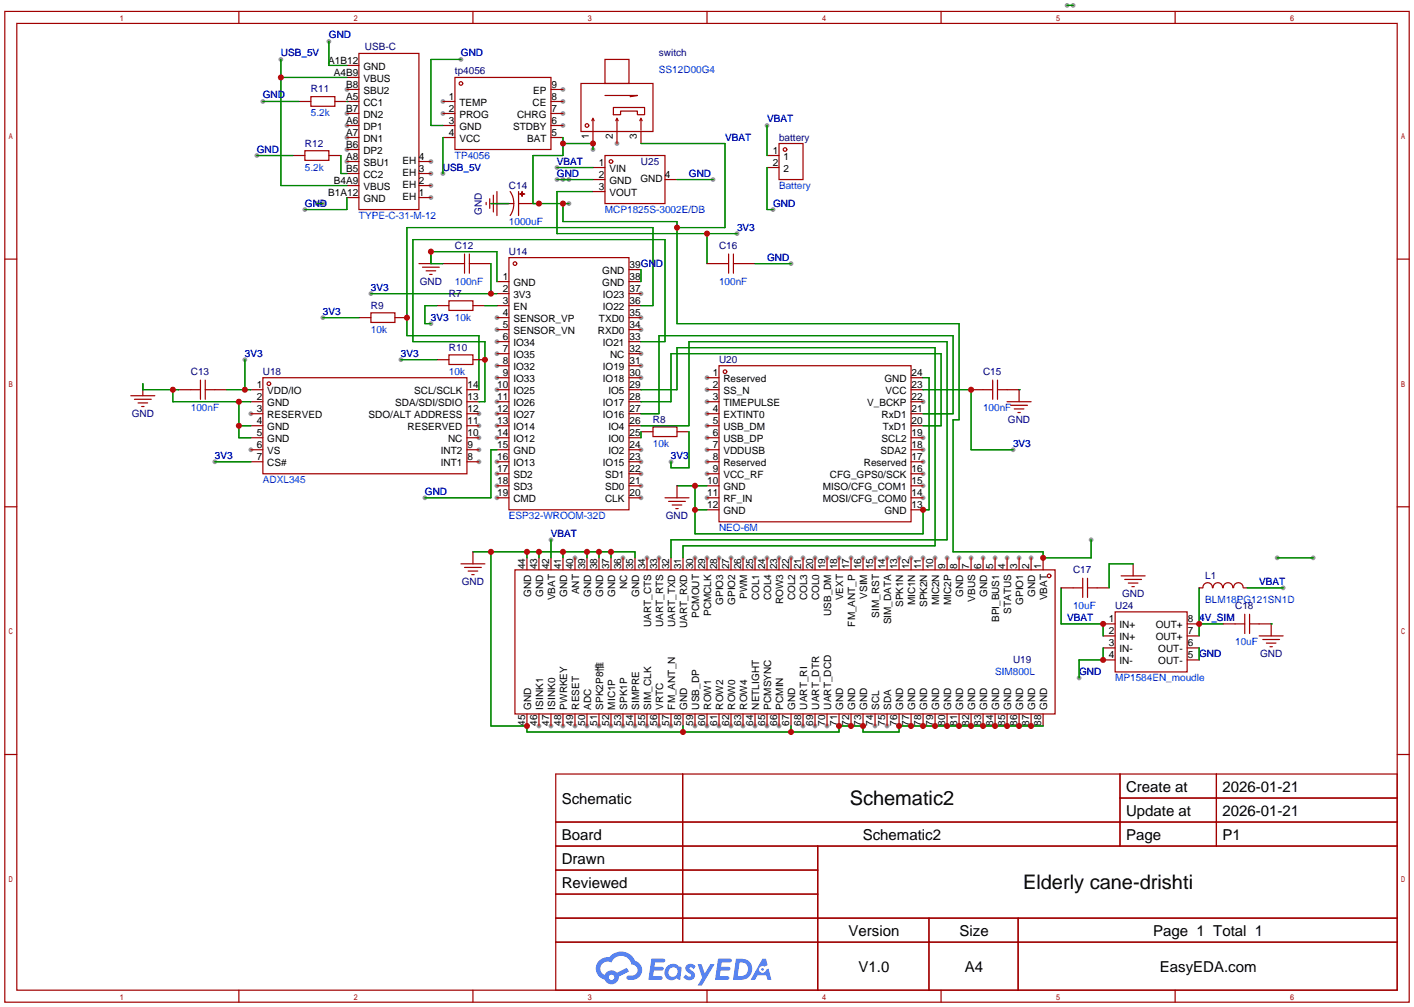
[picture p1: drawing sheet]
<svg xmlns="http://www.w3.org/2000/svg" width="299mm" height="213mm" viewBox="0 0 299 213" stroke-linecap="round" stroke-linejoin="round" font-family="sans-serif">
<g fill="#999">
<circle cx="105.2" cy="67.2" r=".51"/>
<circle cx="105.2" cy="69.7" r=".51"/>
<circle cx="105.2" cy="72.3" r=".51"/>
<circle cx="105.2" cy="74.8" r=".51"/>
<circle cx="105.2" cy="77.3" r=".51"/>
<circle cx="105.2" cy="79.9" r=".51"/>
<circle cx="105.2" cy="82.4" r=".51"/>
<circle cx="105.2" cy="85" r=".51"/>
<circle cx="105.2" cy="87.5" r=".51"/>
<circle cx="105.2" cy="90" r=".51"/>
<circle cx="105.2" cy="92.6" r=".51"/>
<circle cx="105.2" cy="97.7" r=".51"/>
<circle cx="105.2" cy="100.2" r=".51"/>
<circle cx="105.2" cy="102.7" r=".51"/>
<circle cx="105.2" cy="105.3" r=".51"/>
<circle cx="135.6" cy="105.3" r=".51"/>
<circle cx="135.6" cy="102.7" r=".51"/>
<circle cx="135.6" cy="100.2" r=".51"/>
<circle cx="135.6" cy="97.7" r=".51"/>
<circle cx="135.6" cy="95.1" r=".51"/>
<circle cx="135.6" cy="79.9" r=".51"/>
<circle cx="135.6" cy="77.3" r=".51"/>
<circle cx="135.6" cy="74.8" r=".51"/>
<circle cx="135.6" cy="69.7" r=".51"/>
<circle cx="135.6" cy="67.2" r=".51"/>
<circle cx="135.6" cy="62.1" r=".51"/>
<circle cx="130.6" cy="30.4" r=".51"/>
<circle cx="119.1" cy="18.9" r=".51"/>
<circle cx="119.1" cy="21.5" r=".51"/>
<circle cx="119.1" cy="24" r=".51"/>
<circle cx="119.1" cy="26.5" r=".51"/>
<circle cx="93.7" cy="24" r=".51"/>
<circle cx="93.7" cy="21.5" r=".51"/>
<circle cx="73.4" cy="18.9" r=".51"/>
<circle cx="73.4" cy="24" r=".51"/>
<circle cx="73.4" cy="26.5" r=".51"/>
<circle cx="73.4" cy="29.1" r=".51"/>
<circle cx="73.4" cy="31.6" r=".51"/>
<circle cx="73.4" cy="34.2" r=".51"/>
<circle cx="91.2" cy="34.2" r=".51"/>
<circle cx="91.2" cy="36.7" r=".51"/>
<circle cx="91.2" cy="39.2" r=".51"/>
<circle cx="91.2" cy="41.8" r=".51"/>
<circle cx="53.1" cy="87.5" r=".51"/>
<circle cx="53.1" cy="95.1" r=".51"/>
<circle cx="101.3" cy="97.7" r=".51"/>
<circle cx="101.3" cy="95.1" r=".51"/>
<circle cx="101.3" cy="92.6" r=".51"/>
<circle cx="101.3" cy="90" r=".51"/>
<circle cx="101.3" cy="87.5" r=".51"/>
<circle cx="218.2" cy="118" r=".51"/>
<circle cx="215.6" cy="118" r=".51"/>
<circle cx="213.1" cy="118" r=".51"/>
<circle cx="210.6" cy="118" r=".51"/>
<circle cx="208" cy="118" r=".51"/>
<circle cx="205.5" cy="118" r=".51"/>
<circle cx="202.9" cy="118" r=".51"/>
<circle cx="200.4" cy="118" r=".51"/>
<circle cx="197.9" cy="118" r=".51"/>
<circle cx="195.3" cy="118" r=".51"/>
<circle cx="192.8" cy="118" r=".51"/>
<circle cx="190.2" cy="118" r=".51"/>
<circle cx="187.7" cy="118" r=".51"/>
<circle cx="185.2" cy="118" r=".51"/>
<circle cx="182.6" cy="118" r=".51"/>
<circle cx="180.1" cy="118" r=".51"/>
<circle cx="177.5" cy="118" r=".51"/>
<circle cx="175" cy="118" r=".51"/>
<circle cx="172.5" cy="118" r=".51"/>
<circle cx="169.9" cy="118" r=".51"/>
<circle cx="167.4" cy="118" r=".51"/>
<circle cx="164.8" cy="118" r=".51"/>
<circle cx="162.3" cy="118" r=".51"/>
<circle cx="159.8" cy="118" r=".51"/>
<circle cx="157.2" cy="118" r=".51"/>
<circle cx="154.7" cy="118" r=".51"/>
<circle cx="152.1" cy="118" r=".51"/>
<circle cx="149.6" cy="118" r=".51"/>
<circle cx="147.1" cy="118" r=".51"/>
<circle cx="139.4" cy="118" r=".51"/>
<circle cx="136.9" cy="118" r=".51"/>
<circle cx="131.8" cy="118" r=".51"/>
<circle cx="121.7" cy="118" r=".51"/>
<circle cx="114" cy="153.5" r=".51"/>
<circle cx="116.6" cy="153.5" r=".51"/>
<circle cx="119.1" cy="153.5" r=".51"/>
<circle cx="121.7" cy="153.5" r=".51"/>
<circle cx="124.2" cy="153.5" r=".51"/>
<circle cx="126.7" cy="153.5" r=".51"/>
<circle cx="129.3" cy="153.5" r=".51"/>
<circle cx="131.8" cy="153.5" r=".51"/>
<circle cx="134.4" cy="153.5" r=".51"/>
<circle cx="136.9" cy="153.5" r=".51"/>
<circle cx="139.4" cy="153.5" r=".51"/>
<circle cx="142" cy="153.5" r=".51"/>
<circle cx="147.1" cy="153.5" r=".51"/>
<circle cx="149.6" cy="153.5" r=".51"/>
<circle cx="152.1" cy="153.5" r=".51"/>
<circle cx="154.7" cy="153.5" r=".51"/>
<circle cx="157.2" cy="153.5" r=".51"/>
<circle cx="159.8" cy="153.5" r=".51"/>
<circle cx="162.3" cy="153.5" r=".51"/>
<circle cx="164.8" cy="153.5" r=".51"/>
<circle cx="169.9" cy="153.5" r=".51"/>
<circle cx="172.5" cy="153.5" r=".51"/>
<circle cx="175" cy="153.5" r=".51"/>
<circle cx="185.2" cy="153.5" r=".51"/>
<circle cx="187.7" cy="153.5" r=".51"/>
<circle cx="149.6" cy="79.9" r=".51"/>
<circle cx="149.6" cy="82.4" r=".51"/>
<circle cx="149.6" cy="85" r=".51"/>
<circle cx="149.6" cy="87.5" r=".51"/>
<circle cx="149.6" cy="90" r=".51"/>
<circle cx="149.6" cy="92.6" r=".51"/>
<circle cx="149.6" cy="95.1" r=".51"/>
<circle cx="149.6" cy="97.7" r=".51"/>
<circle cx="149.6" cy="100.2" r=".51"/>
<circle cx="149.6" cy="105.3" r=".51"/>
<circle cx="195.3" cy="105.3" r=".51"/>
<circle cx="195.3" cy="102.7" r=".51"/>
<circle cx="195.3" cy="100.2" r=".51"/>
<circle cx="195.3" cy="97.7" r=".51"/>
<circle cx="195.3" cy="95.1" r=".51"/>
<circle cx="195.3" cy="92.6" r=".51"/>
<circle cx="195.3" cy="85" r=".51"/>
<circle cx="78.5" cy="62.1" r=".51"/>
<circle cx="51.8" cy="76.1" r=".51"/>
<circle cx="214.4" cy="95.1" r=".51"/>
<circle cx="119.1" cy="38" r=".51"/>
<circle cx="120.4" cy="38" r=".51"/>
<circle cx="97.5" cy="12.6" r=".51"/>
<circle cx="89.9" cy="105.3" r=".51"/>
<circle cx="45.5" cy="97.7" r=".51"/>
<circle cx="142" cy="97.7" r=".51"/>
<circle cx="91.2" cy="68.5" r=".51"/>
<circle cx="59.4" cy="12.6" r=".51"/>
<circle cx="93.7" cy="36.7" r=".51"/>
<circle cx="116.6" cy="114.2" r=".51"/>
<circle cx="162.3" cy="26.5" r=".51"/>
<circle cx="163.6" cy="44.3" r=".51"/>
<circle cx="64.5" cy="44.3" r=".51"/>
<circle cx="69.6" cy="8.8" r=".51"/>
<circle cx="68.3" cy="43.1" r=".51"/>
<circle cx="67.1" cy="43.1" r=".51"/>
<circle cx="156" cy="49.4" r=".51"/>
<circle cx="120.4" cy="43.1" r=".51"/>
<circle cx="230.9" cy="114.2" r=".51"/>
<circle cx="125.5" cy="31.6" r=".51"/>
<circle cx="225.8" cy="1.1" r=".51"/>
<circle cx="227.1" cy="1.1" r=".51"/>
<circle cx="167.4" cy="55.8" r=".51"/>
<circle cx="68.3" cy="67.2" r=".51"/>
<circle cx="84.8" cy="76.1" r=".51"/>
<circle cx="270.3" cy="118" r=".51"/>
<circle cx="277.9" cy="118" r=".51"/>
<circle cx="228.3" cy="143.4" r=".51"/>
<circle cx="271.5" cy="124.3" r=".51"/>
<circle cx="117.9" cy="38" r=".51"/>
<circle cx="117.9" cy="35.4" r=".51"/>
<circle cx="150.9" cy="38" r=".51"/>
<circle cx="55.6" cy="21.5" r=".51"/>
<circle cx="54.4" cy="32.9" r=".51"/>
</g>
<g fill="none" stroke="#a10000" stroke-width=".25">
<path d="M1 2.4h297.2v209.6h-297.2zM3.6 5h292.1v204.4h-292.1zM50.5 2.4v2.6M100.1 2.4v2.6M149.6 2.4v2.6M199.1 2.4v2.6M248.7 2.4v2.6M1 54.8h2.6M295.7 54.8h2.5M1 107.2h2.6M295.7 107.2h2.5M1 159.6h2.6"/>
<path d="M295.7 159.6h2.5M117.6 163.7h178.1v45.7h-178.1zM117.6 173.9h178.1M117.6 178.9h178.1M144.5 163.7v35.6M173 178.9v30.5M237 163.7v15.2M237 168.8h58.7M257.4 163.7v15.2M117.6 184h55.4M117.6 194.2h178.1M117.6 189.1h55.4"/>
<path d="M117.6 199.3h178.1M196.6 194.2v15.2M215.4 194.2v15.2M50.5 209.4v2.6M100.1 209.4v2.6M149.6 209.4v2.6M199.1 209.4v2.6M248.7 209.4v2.6"/>
</g>
<g fill="#5487ff">
<path d="M145.3 204.1a1.3 1.3 0 0 1 1.9 .3l-.4 .6a.54 .54 0 0 0-.9-.2l.1 .2a1.34 1.34 0 0 1 .9 1.8 1.47 1.47 0 0 1-2.3-.1l.5-.6 .8 .5a.31 .31 0 0 0 .4-.3 .31 .31 0 0 0-.3-.4 1.12 1.12 0 0 1-.7-1.8z"/>
<path d="M147.6 203.9h.9l.6 2 1.2-2h.9l-2.7 4.5h-.9l1-1.6z"/>
<path d="M137.8 202.8h1.7a1.31 1.31 0 0 1 1.2 .1 .4 .4 0 0 1-.3 .6h-1.8l-.1 1h1.6a.4 .4 0 0 1 .4 .4 .4 .4 0 0 1-.5 .4h-1.6l-.2 1.2h1.4a.46 .46 0 0 1 .5 0 .46 .46 0 0 1 .1 .5l-.4 .2h-2.6z"/>
<path d="M151.9 202.8h1.7a1.32 1.32 0 0 1 1.2 .2 .39 .39 0 0 1-.3 .5h-1.8l-.1 1h1.6a.4 .4 0 0 1 .4 .4 .4 .4 0 0 1-.4 .4h-1.7l-.2 1.2h1.4a.46 .46 0 0 1 .5 0 .46 .46 0 0 1 .1 .5l-.4 .2h-2.6z"/>
<path d="M161.3 202.8h.8l.3 1.3-.6 .3a.75 .75 0 0 0-1.1 .3 .75 .75 0 0 0 .5 1.1 .75 .75 0 0 0 .9-.7l.5-.3 .6 2.4h-.8l-.3-.9h-1.8l-.5 .9h-1z"/>
<path d="M155.7 202.8l-.6 4.4h1.5a2.27 2.27 0 0 0 2.6-2.2 2.27 2.27 0 0 0-2.7-2.2zM156.5 203.5a1.5 1.5 0 0 1 1.8 1.6 1.5 1.5 0 0 1-1.9 1.4h-.3z"/>
<path d="M141.2 204.4a1.6 1.6 0 0 0-.3 2.3 1.6 1.6 0 0 0 2.3 .2l.7 .3 .3-2.4-.1-.3-.5-.1a1.58 1.58 0 0 0-2.4 0zM141.8 204.9a.98 .98 0 0 1 1.6 .4 .98 .98 0 0 1-1.1 1.3 .94 .94 0 0 1-.9-.7 .94 .94 0 0 1 .4-1z"/>
<path d="M126.8 203.2a2.37 2.37 0 0 0 1.1 4 1.54 1.54 0 0 0 1.8 1 1.54 1.54 0 0 0 1.2-1.6l2.2-1.1-.5-.8-2 1a1.57 1.57 0 0 0-2.7 .5 1.5 1.5 0 0 1-.7-2.1 1.5 1.5 0 0 1 2.2-.5 2.23 2.23 0 0 1 2.3-1.4 2.23 2.23 0 0 1 2 1.8 1.16 1.16 0 0 1 1.2 1.1 1.16 1.16 0 0 1-1.1 1.2h-.7a.47 .47 0 0 0-.5 .4 .47 .47 0 0 0 .4 .5 2.17 2.17 0 0 0 2.5-.9 2.17 2.17 0 0 0-.3-2.7l-.8-.4a3.2 3.2 0 0 0-5.5-.7l-1.1 .1zM128.8 206.7a.6 .6 0 0 1 1.2 0 .6 .6 0 0 1-1.2 0z"/>
<circle cx="161.4" cy="205" r=".28"/>
</g>
<g fill="none" stroke="#a10000" stroke-width=".25">
<path d="M73.4 18.9h2.5M73.4 13.8h2.5M73.4 16.4h2.5M75.9 11.3h12.7v33h-12.7zM96.3 16.4h20.3v15.2h-20.3zM116.6 18.9h2.5M122.9 17.7h15.3v10.1h-15.3zM128 12.6h5.1v5.1h-5.1zM62 32.9h2.5M63.2 21.5h2.6M64.5 31.9h5.1v2h-5.1zM65.8 20.4h5.1v2.1h-5.1z"/>
<path d="M69.6 32.9h2.5M70.9 21.5h5M73.4 24h2.5M73.4 26.5h2.5M73.4 29.1h2.5M73.4 31.6h2.5M73.4 34.2h2.5M73.4 36.7h2.5M73.4 39.2h2.5M88.6 34.2h2.6M88.6 36.7h2.6M88.6 39.2h2.6"/>
<path d="M93.7 21.5h2.6M93.7 24h2.6M93.7 26.5h2.6M93.7 29.1h2.6M116.6 21.5h2.5M116.6 24h2.5M116.6 26.5h2.5M116.6 29.1h2.5M125.2 25.5l.3-.5 .2 .5M125.5 25.3v5.1M125.5 35.4h2.5M125.5 38h2.5"/>
<path d="M128 32.9h12.7v10.2h-12.7zM128 20.2h6.9l-1.6 .2M129.8 22.7h6.6v1.6h-1.5v-.8h-3.6v.8h-1.5zM130.3 25.5l.3-.5 .2 .5M130.6 25.3v5.1M135.4 25.5l.2-.5 .3 .5M135.6 25.3v2.3M135.6 27.8v2.6M140.7 38h2.6M162.3 32.9h2.5M162.3 35.4h2.5M164.8 30.4h5.1v7.6h-5.1z"/>
<path d="M73.4 41.8h2.5M88.6 41.8h2.6M88.6 55.8h9.7M89.4 56.5h3.6M90.2 57.3h2M90.9 58h.5M91.2 53.2v2.6M98.3 53.7v4.1M99.3 55.8h4.6M99.3 53.7v4.1M102.9 42.8v.5M103.6 42v2.1"/>
<path d="M103.9 43.1h4.8M104.4 41.3v3.5M105.2 59.6h2.5M105.2 40.5v5.1M107.7 54.5h25.4v53.3h-25.4zM107.9 40.5l.7 1.5 .1 1.1M108.7 43.1l-.2 1.5-.6 1M109.7 43.1h4.3M109.7 40.5v5.1M110 41h1zM110.5 40.5v1zM125.5 40.5h2.5"/>
<path d="M133.1 59.6h2.5M133.1 57h2.5M149.6 55.8h4.6M154.2 53.7v4.1M155.2 55.8h4.6M155.2 53.7v4.1M55.6 79.9h43.2v20.3h-43.2zM75.9 67.2h2.6M78.5 66.2h5.1v2h-5.1zM83.6 67.2h2.5M92.5 64.6h2.5M92.5 76.1h2.5"/>
<path d="M95 63.6h5.1v2.1h-5.1zM95 75.1h5.1v2h-5.1zM100.1 64.6h2.5M100.1 76.1h2.5M105.2 62.1h2.5M105.2 64.6h2.5M105.2 67.2h2.5M105.2 69.7h2.5M105.2 72.3h2.5M105.2 74.8h2.5M105.2 77.3h2.5M105.2 79.9h2.5"/>
<path d="M133.1 62.1h2.5M133.1 64.6h2.5M133.1 67.2h2.5M133.1 69.7h2.5M133.1 72.3h2.5M133.1 74.8h2.5M133.1 77.3h2.5M133.1 79.9h2.5M149.6 79.9h2.5M152.1 77.3h40.7v33.1h-40.7zM192.8 79.9h2.5M27.7 83.7h5.1"/>
<path d="M28.4 84.5h3.6M29.2 85.2h2M30 86h.5M30.2 81.2v2.5M37.8 82.4h4.6M42.4 80.4v4.1M43.4 82.4h4.6M43.4 80.4v4.1M53.1 82.4h2.5M53.1 85h2.5M53.1 87.5h2.5M53.1 90h2.5"/>
<path d="M53.1 92.6h2.5M53.1 95.1h2.5M53.1 97.7h2.5M98.8 82.4h2.5M98.8 85h2.5M98.8 87.5h2.5M98.8 90h2.5M98.8 92.6h2.5M98.8 95.1h2.5M98.8 97.7h2.5M105.2 82.4h2.5M105.2 85h2.5"/>
<path d="M105.2 87.5h2.5M105.2 90h2.5M105.2 92.6h2.5M105.2 95.1h2.5M105.2 97.7h2.5M133.1 82.4h2.5M133.1 85h2.5M133.1 87.5h2.5M133.1 90h2.5M133.1 92.6h2.5M133.1 95.1h2.5M133.1 97.7h2.5"/>
<path d="M135.6 91.3h2.6M138.2 90.3h5.1v2h-5.1zM143.3 91.3h2.5M149.6 82.4h2.5M149.6 85h2.5M149.6 87.5h2.5M149.6 90h2.5M149.6 92.6h2.5M149.6 95.1h2.5M149.6 97.7h2.5M192.8 82.4h2.5M192.8 85h2.5"/>
<path d="M192.8 87.5h2.5M192.8 90h2.5M192.8 92.6h2.5M192.8 95.1h2.5M192.8 97.7h2.5M205.5 82.4h4.6M210.1 80.4v4.1M211.1 82.4h4.5v2.6M211.1 80.4v4.1M213.1 85h5.1M213.9 85.7h3.5M214.6 86.5h2.1"/>
<path d="M215.4 87.2h.5M97.5 119.3h5.1M100.1 116.7v2.6M105.2 100.2h2.5M105.2 102.7h2.5M105.2 105.3h2.5M111.5 118v2.5M114 118v2.5M116.6 118v2.5M119.1 118v2.5M121.7 118v2.5M124.2 118v2.5"/>
<path d="M126.7 118v2.5M129.3 118v2.5M131.8 118v2.5M133.1 100.2h2.5M133.1 102.7h2.5M133.1 105.3h2.5M134.4 118v2.5M136.9 118v2.5M139.4 118v2.5M140.7 105.3h5.1M141.5 106h3.5M142 118v2.5"/>
<path d="M142.2 106.8h2.1M143 107.6h.5M143.3 102.7v2.6M144.5 118v2.5M147.1 118v2.5M149.6 100.2h2.5M149.6 102.7h2.5M149.6 105.3h2.5M149.6 118v2.5M149.6 107.8h2.5M152.1 118v2.5M154.7 118v2.5"/>
<path d="M157.2 118v2.5M159.8 118v2.5M162.3 118v2.5M164.8 118v2.5M167.4 118v2.5M169.9 118v2.5M172.5 118v2.5M175 118v2.5M177.5 118v2.5M180.1 118v2.5M182.6 118v2.5M185.2 118v2.5"/>
<path d="M187.7 118v2.5M190.2 118v2.5M192.8 100.2h2.5M192.8 102.7h2.5M192.8 105.3h2.5M192.8 118v2.5M192.8 107.8h2.5M195.3 118v2.5M197.9 118v2.5M200.4 118v2.5M202.9 118v2.5M205.5 118v2.5"/>
<path d="M208 118v2.5M210.6 118v2.5M213.1 118v2.5M215.6 118v2.5M218.2 118v2.5M220.7 118v2.5M239.8 119.3v2.5M98.3 120h3.6M99.1 120.8h2M99.8 121.5h.5M109 120.5h114.3v30.5h-114.3zM224.5 124.3h4.6"/>
<path d="M229.1 122.3v4.1M230.1 124.3h4.6M230.1 122.3v4.1M233.4 132h2.6M233.4 134.5h2.6M233.4 137h2.6M233.4 139.6h2.6M236 129.4h15.2v12.7h-15.2zM237.2 121.8h5.1M238 122.6h3.6M238.8 123.3h2M239.5 124.1h.5"/>
<path d="M251.2 132h2.5M251.2 134.5h2.5M251.2 137h2.5M251.2 139.6h2.5M253.7 124.3h.8M254.5 124.3a1.01 1.01 0 0 1 1-1.1 1.01 1.01 0 0 1 1.1 1.1M256.7 124.3a1.01 1.01 0 0 1 1-1.1 1.01 1.01 0 0 1 1 1.1M258.8 132h4.6M258.8 124.3a1.01 1.01 0 0 1 1.1-1.1 1.01 1.01 0 0 1 1 1.1M261 124.3a1.01 1.01 0 0 1 1-1.1 1.01 1.01 0 0 1 1.1 1.1M263.1 124.3h.8M263.4 129.9v4.1"/>
<path d="M264.4 132h4.6v2.5M264.4 129.9v4.1M266.4 134.5h5.1M267.2 135.3h3.6M268 136h2M268.7 136.8h.5M111.5 151v2.5M114 151v2.5M116.6 151v2.5M119.1 151v2.5M121.7 151v2.5M124.2 151v2.5"/>
<path d="M126.7 151v2.5M129.3 151v2.5M131.8 151v2.5M134.4 151v2.5M136.9 151v2.5M139.4 151v2.5M142 151v2.5M144.5 151v2.5M147.1 151v2.5M149.6 151v2.5M152.1 151v2.5M154.7 151v2.5"/>
<path d="M157.2 151v2.5M159.8 151v2.5M162.3 151v2.5M164.8 151v2.5M167.4 151v2.5M169.9 151v2.5M172.5 151v2.5M175 151v2.5M177.5 151v2.5M180.1 151v2.5M182.6 151v2.5M185.2 151v2.5"/>
<path d="M187.7 151v2.5M190.2 151v2.5M192.8 151v2.5M195.3 151v2.5M197.9 151v2.5M200.4 151v2.5M202.9 151v2.5M205.5 151v2.5M208 151v2.5M210.6 151v2.5M213.1 151v2.5M215.6 151v2.5"/>
<path d="M218.2 151v2.5M220.7 151v2.5"/>
<circle cx="97.5" cy="17.7" r=".38"/>
<circle cx="124.2" cy="26.5" r=".38"/>
<circle cx="129.3" cy="34.2" r=".38"/>
<circle cx="166.1" cy="31.6" r=".38"/>
<circle cx="109" cy="55.8" r=".38"/>
<circle cx="153.4" cy="78.6" r=".38"/>
<circle cx="56.9" cy="81.2" r=".38"/>
<circle cx="222" cy="121.8" r=".38"/>
</g>
<g fill="none" stroke="#008700" stroke-width=".25">
<path d="M59.4 12.6v26.6h14M59.4 16.4h14M69.6 8.8v5h3.8M97.5 12.6h-6.3v13.9h2.5M225.8 1.1h1.3M54.4 32.9h7.6M55.6 21.5h7.6M72.1 32.9v3.8h1.3M73.4 21.5h.1M93.7 29.1v7.6M117.9 38h7.6M117.9 35.4h7.6"/>
<path d="M119.1 29.1v3.8h-6.3v10.2h7.6M119.1 30.4h6.4v1.2M135.6 30.4h17.8v17.7h-10.1M143.3 38h7.6M162.3 26.5v6.4M162.3 35.4v8.9h1.3M67.1 43.1h1.2M73.4 41.8v2.5h-8.9M93.7 55.8h-2.5v-2.6h14v6.4M103.9 55.8v6.3M103.9 43.1h3.8M119.1 43.1v3.8h24.2v21.6h59.6v20.3h-1.2v27.9h19v1.3h10.2v-3.8"/>
<path d="M125.5 40.5h-7.6v8.9h38.1M135.6 57v2.6M149.6 49.4v6.4M159.8 55.8h7.6M51.8 76.1v6.3M68.3 67.2h7.6M78.5 62.1h26.7M84.8 76.1h7.7M92.5 64.6h-2.6v3.9h1.3M102.6 64.6h2.6M135.6 64.6h2.6v-16.5h-52.1v22.9h15.2v11.4M135.6 72.3h5.1v-21.6h-53.3v21.6h15.2v12.7h-1.3"/>
<path d="M195.3 79.9h1.3v27.9h-1.3v5.1h-48.2v-10.2M30.2 81.2v1.2h7.6M36.6 82.4v2.6h16.5M45.5 97.7h7.6M48 82.4h5.1M50.5 90h2.6M50.5 85v7.6h2.6M105.2 95.1h-1.3v10.2h-14M135.6 91.3v1.3M135.6 87.5h3.8v-16.5h62.3v16.5h-6.4M135.6 82.4h7.7v-8.9h54.6v41.9h-53.4v2.6M135.6 90h10.2v-17.7h54.6v41.9h-58.4v3.8"/>
<path d="M135.6 85h6.4v-10.2h57.1v15.2h-3.8M145.8 91.3v7.6h-3.8v-1.2M195.3 82.4h10.2v12.7h8.9M215.6 82.4h.1M100.1 116.7h34.3v1.3M103.9 116.7v36.8h7.6v1.3h66v-1.3h5.1v1.3h7.6v-1.3h30.5M111.5 116.7v1.3M114 116.7v1.3M116.6 114.2v3.8M119.1 116.7v1.3M124.2 116.7v1.3M126.7 116.7v1.3"/>
<path d="M129.3 116.7v1.3M143.3 102.7h6.3M147.1 107.8h2.5M239.8 119.3h-5.1v5M270.3 118h7.6M224.5 124.3v7.7h8.9v2.5M233.4 137v2.6h-5.1v3.8M253.7 132h5.1M253.7 124.3v10.2M253.7 137v2.6M263.9 124.3h7.6M269 132h.1"/>
<path d="M144.5 153.5v1.3M167.4 153.5v1.3"/>
</g>
<g fill="#c00">
<circle cx="103.9" cy="62.1" r=".63"/>
<circle cx="86.1" cy="67.2" r=".63"/>
<circle cx="36.6" cy="82.4" r=".63"/>
<circle cx="50.5" cy="85" r=".63"/>
<circle cx="50.5" cy="90" r=".63"/>
<circle cx="51.8" cy="82.4" r=".63"/>
<circle cx="205.5" cy="82.4" r=".63"/>
<circle cx="114" cy="116.7" r=".63"/>
<circle cx="111.5" cy="116.7" r=".63"/>
<circle cx="103.9" cy="116.7" r=".63"/>
<circle cx="111.5" cy="153.5" r=".63"/>
<circle cx="144.5" cy="154.8" r=".63"/>
<circle cx="167.4" cy="154.8" r=".63"/>
<circle cx="177.5" cy="153.5" r=".63"/>
<circle cx="180.1" cy="153.5" r=".63"/>
<circle cx="182.6" cy="153.5" r=".63"/>
<circle cx="190.2" cy="153.5" r=".63"/>
<circle cx="192.8" cy="153.5" r=".63"/>
<circle cx="195.3" cy="153.5" r=".63"/>
<circle cx="197.9" cy="153.5" r=".63"/>
<circle cx="200.4" cy="153.5" r=".63"/>
<circle cx="202.9" cy="153.5" r=".63"/>
<circle cx="205.5" cy="153.5" r=".63"/>
<circle cx="208" cy="153.5" r=".63"/>
<circle cx="210.6" cy="153.5" r=".63"/>
<circle cx="213.1" cy="153.5" r=".63"/>
<circle cx="215.6" cy="153.5" r=".63"/>
<circle cx="218.2" cy="153.5" r=".63"/>
<circle cx="119.1" cy="116.7" r=".63"/>
<circle cx="124.2" cy="116.7" r=".63"/>
<circle cx="126.7" cy="116.7" r=".63"/>
<circle cx="129.3" cy="116.7" r=".63"/>
<circle cx="147.1" cy="107.8" r=".63"/>
<circle cx="147.1" cy="102.7" r=".63"/>
<circle cx="195.3" cy="107.8" r=".63"/>
<circle cx="91.2" cy="53.2" r=".63"/>
<circle cx="59.4" cy="16.4" r=".63"/>
<circle cx="149.6" cy="49.4" r=".63"/>
<circle cx="114" cy="43.1" r=".63"/>
<circle cx="119.1" cy="43.1" r=".63"/>
<circle cx="143.3" cy="48.1" r=".63"/>
<circle cx="220.7" cy="118" r=".63"/>
<circle cx="119.1" cy="30.4" r=".63"/>
<circle cx="125.5" cy="30.4" r=".63"/>
<circle cx="102.6" cy="76.1" r=".63"/>
<circle cx="233.4" cy="132" r=".63"/>
<circle cx="233.4" cy="139.6" r=".63"/>
<circle cx="253.7" cy="132" r=".63"/>
</g>
<g font-size="4.2">
<text x="179.8" y="170.3">Schematic2</text>
<text x="216.5" y="188">Elderly cane-drishti</text>
</g>
<g font-size="3.2">
<text x="238.3" y="167.5">Create at</text>
<text x="258.7" y="167.5">2026-01-21</text>
<text x="118.9" y="170.1">Schematic</text>
<text x="238.3" y="172.6">Update at</text>
<text x="258.7" y="172.6">2026-01-21</text>
<text x="118.9" y="177.7">Board</text>
<text x="182.6" y="177.7">Schematic2</text>
<text x="238.3" y="177.7">Page</text>
<text x="258.7" y="177.7">P1</text>
<text x="118.9" y="182.8">Drawn</text>
<text x="118.9" y="187.8">Reviewed</text>
<text x="179.5" y="198">Version</text>
<text x="203" y="198">Size</text>
<text x="244" y="198">Page 1 Total 1</text>
<text x="181.7" y="205.6">V1.0</text>
<text x="204.2" y="205.6">A4</text>
<text x="245.4" y="205.6">EasyEDA.com</text>
</g>
<g font-size="2.1" fill="#00f">
<text x="59.4" y="11.9">USB_5V</text>
<text x="69.6" y="8.1">GND</text>
<text x="97.5" y="11.9">GND</text>
<text x="139.4" y="15.5">SS12D00G4</text>
<text x="55.6" y="20.8">GND</text>
<text x="65.8" y="24.6">5.2k</text>
<text x="153.4" y="29.7">VBAT</text>
<text x="162.3" y="25.9">VBAT</text>
<text x="54.4" y="32.3">GND</text>
<text x="96.3" y="33.5">TP4056</text>
<text x="117.9" y="34.8">VBAT</text>
<text x="64.5" y="36.1">5.2k</text>
<text x="93.7" y="36.1">USB_5V</text>
<text x="117.9" y="37.3">GND</text>
<text x="145.8" y="37.3">GND</text>
<text x="164.8" y="39.9">Battery</text>
<text x="64.5" y="43.7">GND</text>
<text x="75.9" y="46.2">TYPE-C-31-M-12</text>
<text x="107.7" y="47.5">1000uF</text>
<text x="128" y="45">MCP1825S-3002E/DB</text>
<text x="163.6" y="43.7">GND</text>
<text x="156" y="48.8">3V3</text>
<text x="162.3" y="55.1">GND</text>
<text x="78.5" y="61.5">3V3</text>
<text x="96.3" y="60.2">100nF</text>
<text x="152.1" y="60.2">100nF</text>
<text x="68.3" y="66.5">3V3</text>
<text x="78.5" y="70.4">10k</text>
<text x="91.2" y="67.8">3V3</text>
<text x="96.3" y="67.8">10k</text>
<text x="51.8" y="75.4">3V3</text>
<text x="84.8" y="75.4">3V3</text>
<text x="95" y="79.2">10k</text>
<text x="40.4" y="86.9">100nF</text>
<text x="208" y="86.9">100nF</text>
<text x="138.2" y="94.5">10k</text>
<text x="214.4" y="94.5">3V3</text>
<text x="45.5" y="97">3V3</text>
<text x="142" y="97">3V3</text>
<text x="55.6" y="102.1">ADXL345</text>
<text x="89.9" y="104.6">GND</text>
<text x="107.7" y="109.7">ESP32-WROOM-32D</text>
<text x="116.6" y="113.5">VBAT</text>
<text x="152.1" y="112.3">NEO-6M</text>
<text x="266.4" y="123.7">VBAT</text>
<text x="225.8" y="131.3">VBAT</text>
<text x="227.1" y="128.8">10uF</text>
<text x="253.7" y="131.3">4V_SIM</text>
<text x="255" y="127.5">BLM18PG121SN1D</text>
<text x="261.4" y="136.4">10uF</text>
<text x="210.6" y="142.7">SIM800L</text>
<text x="228.3" y="142.7">GND</text>
<text x="253.7" y="138.9">GND</text>
<text x="236" y="144">MP1584EN_moudle</text>
</g>
<g font-size="2.1" fill="#000080">
<text x="77.2" y="10.7">USB-C</text>
<text x="139.4" y="11.9">switch</text>
<text x="96.3" y="15.7">tp4056</text>
<text x="65.8" y="19.6">R11</text>
<text x="164.8" y="29.7">battery</text>
<text x="64.5" y="31">R12</text>
<text x="135.6" y="34.8">U25</text>
<text x="107.7" y="39.9">C14</text>
<text x="102" y="45.4" transform="rotate(-90 102 45.4)">GND</text>
<text x="96.3" y="52.6">C12</text>
<text x="107.7" y="53.8">U14</text>
<text x="152.1" y="52.6">C16</text>
<text x="78.5" y="65.3">R9</text>
<text x="88.8" y="60.2">GND</text>
<text x="95" y="62.7">R7</text>
<text x="95" y="74.2">R10</text>
<text x="152.1" y="76.7">U20</text>
<text x="40.4" y="79.2">C13</text>
<text x="55.6" y="79.2">U18</text>
<text x="208" y="79.2">C15</text>
<text x="27.9" y="88.1">GND</text>
<text x="138.2" y="89.4">R8</text>
<text x="213.3" y="89.4">GND</text>
<text x="140.9" y="109.7">GND</text>
<text x="97.7" y="123.7">GND</text>
<text x="227.1" y="121.2">C17</text>
<text x="255" y="122.4">L1</text>
<text x="236" y="128.8">U24</text>
<text x="237.4" y="126.2">GND</text>
<text x="261.4" y="128.8">C18</text>
<text x="214.4" y="140.2">U19</text>
<text x="266.6" y="138.9">GND</text>
</g>
<g font-size="2.1">
<text x="69.5" y="13.4">A1B12</text>
<text x="70.6" y="16">A4B9</text>
<text x="76.9" y="14.7">GND</text>
<text x="76.9" y="17.3">VBUS</text>
<text x="73.2" y="18.5">B8</text>
<text x="73.2" y="21.1">A5</text>
<text x="73.2" y="23.6">B7</text>
<text x="76.9" y="19.8">SBU2</text>
<text x="76.9" y="22.3">CC1</text>
<text x="95" y="23.6">2</text>
<text x="95" y="21.1">1</text>
<text x="97.2" y="22.3">TEMP</text>
<text x="112.7" y="22.3">CE</text>
<text x="112.8" y="19.8">EP</text>
<text x="116.7" y="18.5">9</text>
<text x="116.7" y="21.1">8</text>
<text x="116.7" y="23.6">7</text>
<text x="73.2" y="26.1">A6</text>
<text x="73.2" y="28.7">A7</text>
<text x="76.9" y="24.9">DN2</text>
<text x="76.9" y="27.4">DP1</text>
<text x="76.9" y="30">DN1</text>
<text x="95" y="28.7">4</text>
<text x="95" y="26.1">3</text>
<text x="97.2" y="30">VCC</text>
<text x="97.2" y="27.4">GND</text>
<text x="97.2" y="24.9">PROG</text>
<text x="108.6" y="27.4">STDBY</text>
<text x="109.4" y="24.9">CHRG</text>
<text x="111.5" y="30">BAT</text>
<text x="116.7" y="26.1">6</text>
<text x="116.7" y="28.7">5</text>
<text x="124.6" y="29.5" transform="rotate(-90 124.6 29.5)">1</text>
<text x="129.7" y="29.5" transform="rotate(-90 129.7 29.5)">2</text>
<text x="134.7" y="29.5" transform="rotate(-90 134.7 29.5)">3</text>
<text x="73.2" y="31.2">B6</text>
<text x="73.2" y="33.8">A8</text>
<text x="76.9" y="32.5">DP2</text>
<text x="76.9" y="35">SBU1</text>
<text x="85.2" y="34.8">EH</text>
<text x="88.6" y="33.8">4</text>
<text x="126.7" y="35">1</text>
<text x="163.5" y="32.5">1</text>
<text x="163.5" y="35">2</text>
<text x="165.8" y="33.8">1</text>
<text x="69.5" y="41.4">B1A12</text>
<text x="70.6" y="38.8">B4A9</text>
<text x="73.2" y="36.3">B5</text>
<text x="76.9" y="37.6">CC2</text>
<text x="76.9" y="40.1">VBUS</text>
<text x="85.2" y="37.3">EH</text>
<text x="85.2" y="39.9">EH</text>
<text x="88.6" y="36.3">3</text>
<text x="88.6" y="38.8">2</text>
<text x="88.6" y="41.4">1</text>
<text x="126.7" y="40.1">3</text>
<text x="126.7" y="37.6">2</text>
<text x="129" y="41.4">VOUT</text>
<text x="129" y="38.8">GND</text>
<text x="129" y="36.3">VIN</text>
<text x="135.5" y="38.6">GND</text>
<text x="140.7" y="37.6">4</text>
<text x="165.8" y="36.3">2</text>
<text x="76.9" y="42.7">GND</text>
<text x="85.2" y="42.4">EH</text>
<text x="106.4" y="59.2">1</text>
<text x="127.5" y="57.9">GND</text>
<text x="133.2" y="59.2">38</text>
<text x="133.2" y="56.6">39GND</text>
<text x="106.4" y="61.7">2</text>
<text x="106.4" y="64.2">3</text>
<text x="108.6" y="60.4">GND</text>
<text x="108.6" y="63">3V3</text>
<text x="108.6" y="65.5">EN</text>
<text x="127.5" y="60.4">GND</text>
<text x="127.6" y="65.5">IO22</text>
<text x="127.6" y="63">IO23</text>
<text x="133.2" y="64.2">36</text>
<text x="133.2" y="61.7">37</text>
<text x="106.4" y="66.8">4</text>
<text x="106.4" y="69.3">5</text>
<text x="106.4" y="71.9">6</text>
<text x="108.6" y="68.1">SENSOR_VP</text>
<text x="108.6" y="70.6">SENSOR_VN</text>
<text x="126.5" y="70.6">RXD0</text>
<text x="126.7" y="68.1">TXD0</text>
<text x="133.2" y="71.9">33</text>
<text x="133.2" y="69.3">34</text>
<text x="133.2" y="66.8">35</text>
<text x="106.4" y="74.4">7</text>
<text x="106.4" y="76.9">8</text>
<text x="108.6" y="73.1">IO34</text>
<text x="108.6" y="75.7">IO35</text>
<text x="127.6" y="73.1">IO21</text>
<text x="129.1" y="75.7">NC</text>
<text x="133.2" y="76.9">31</text>
<text x="133.2" y="74.4">32</text>
<text x="54.3" y="82">1</text>
<text x="56.6" y="83.3">VDD/IO</text>
<text x="87.6" y="83.3">SCL/SCLK</text>
<text x="98.9" y="82">14</text>
<text x="105.2" y="82">10</text>
<text x="106.4" y="79.5">9</text>
<text x="108.6" y="78.2">IO32</text>
<text x="108.6" y="80.8">IO33</text>
<text x="108.6" y="83.3">IO25</text>
<text x="127.6" y="80.8">IO18</text>
<text x="127.6" y="78.2">IO19</text>
<text x="128.7" y="83.3">IO5</text>
<text x="133.2" y="82">29</text>
<text x="133.2" y="79.5">30</text>
<text x="150.8" y="79.5">1</text>
<text x="150.8" y="82">2</text>
<text x="153.1" y="80.8">Reserved</text>
<text x="153.1" y="83.3">SS_N</text>
<text x="187.1" y="80.8">GND</text>
<text x="187.4" y="83.3">VCC</text>
<text x="192.9" y="82">23</text>
<text x="192.9" y="79.5">24</text>
<text x="54.3" y="84.6">2</text>
<text x="54.3" y="87.1">3</text>
<text x="54.3" y="89.6">4</text>
<text x="56.6" y="85.8">GND</text>
<text x="56.6" y="88.4">RESERVED</text>
<text x="78" y="88.4">SDO/ALT ADDRESS</text>
<text x="83.6" y="85.8">SDA/SDI/SDIO</text>
<text x="98.9" y="89.6">11</text>
<text x="98.9" y="87.1">12</text>
<text x="98.9" y="84.6">13</text>
<text x="105.2" y="84.6">11</text>
<text x="105.2" y="87.1">12</text>
<text x="105.2" y="89.6">13</text>
<text x="108.6" y="85.8">IO26</text>
<text x="108.6" y="88.4">IO27</text>
<text x="127.6" y="88.4">IO16</text>
<text x="127.6" y="85.8">IO17</text>
<text x="133.2" y="89.6">26</text>
<text x="133.2" y="87.1">27</text>
<text x="133.2" y="84.6">28</text>
<text x="150.8" y="84.6">3</text>
<text x="150.8" y="87.1">4</text>
<text x="150.8" y="89.6">5</text>
<text x="153.1" y="85.8">TIMEPULSE</text>
<text x="153.1" y="88.4">EXTINT0</text>
<text x="183.5" y="85.8">V_BCKP</text>
<text x="186.6" y="88.4">RxD1</text>
<text x="192.9" y="89.6">20</text>
<text x="192.9" y="87.1">21</text>
<text x="192.9" y="84.6">22</text>
<text x="54.3" y="92.2">5</text>
<text x="54.3" y="94.7">6</text>
<text x="56.6" y="90.9">GND</text>
<text x="56.6" y="93.5">GND</text>
<text x="56.6" y="96">VS</text>
<text x="86.2" y="90.9">RESERVED</text>
<text x="93.3" y="96">INT2</text>
<text x="94.8" y="93.5">NC</text>
<text x="98.9" y="94.7">9</text>
<text x="98.9" y="92.2">10</text>
<text x="105.2" y="92.2">14</text>
<text x="105.2" y="94.7">15</text>
<text x="108.6" y="90.9">IO14</text>
<text x="108.6" y="93.5">IO12</text>
<text x="108.6" y="96">GND</text>
<text x="128.7" y="96">IO2</text>
<text x="128.7" y="93.5">IO0</text>
<text x="128.7" y="90.9">IO4</text>
<text x="133.2" y="94.7">24</text>
<text x="133.2" y="92.2">25</text>
<text x="150.8" y="92.2">6</text>
<text x="150.8" y="94.7">7</text>
<text x="153.1" y="90.9">USB_DM</text>
<text x="153.1" y="93.5">USB_DP</text>
<text x="153.1" y="96">VDDUSB</text>
<text x="186.3" y="96">SDA2</text>
<text x="186.6" y="93.5">SCL2</text>
<text x="186.8" y="90.9">TxD1</text>
<text x="192.9" y="94.7">18</text>
<text x="192.9" y="92.2">19</text>
<text x="54.3" y="97.3">7</text>
<text x="56.6" y="98.5">CS#</text>
<text x="93.3" y="98.5">INT1</text>
<text x="98.9" y="97.3">8</text>
<text x="105.2" y="97.3">16</text>
<text x="105.2" y="99.8">17</text>
<text x="108.6" y="98.5">IO13</text>
<text x="108.6" y="101.1">SD2</text>
<text x="127.6" y="98.5">IO15</text>
<text x="128" y="101.1">SD1</text>
<text x="133.2" y="99.8">22</text>
<text x="133.2" y="97.3">23</text>
<text x="150.8" y="97.3">8</text>
<text x="150.8" y="99.8">9</text>
<text x="153.1" y="98.5">Reserved</text>
<text x="153.1" y="101.1">VCC_RF</text>
<text x="175.6" y="101.1">CFG_GPS0/SCK</text>
<text x="182.8" y="98.5">Reserved</text>
<text x="192.9" y="99.8">16</text>
<text x="192.9" y="97.3">17</text>
<text x="105.2" y="102.3">18</text>
<text x="105.2" y="104.9">19</text>
<text x="108.6" y="103.6">SD3</text>
<text x="108.6" y="106.2">CMD</text>
<text x="128" y="106.2">CLK</text>
<text x="128" y="103.6">SD0</text>
<text x="133.2" y="104.9">20</text>
<text x="133.2" y="102.3">21</text>
<text x="149.7" y="102.3">10</text>
<text x="149.7" y="104.9">11</text>
<text x="149.7" y="107.4">12</text>
<text x="153.1" y="103.6">GND</text>
<text x="153.1" y="106.2">RF_IN</text>
<text x="174.1" y="106.2">MOSI/CFG_COM0</text>
<text x="174.1" y="103.6">MISO/CFG_COM1</text>
<text x="192.9" y="107.4">13</text>
<text x="192.9" y="104.9">14</text>
<text x="192.9" y="102.3">15</text>
<text x="153.1" y="108.7">GND</text>
<text x="187.1" y="108.7">GND</text>
<text x="111.1" y="120.4" transform="rotate(-90 111.1 120.4)">44</text>
<text x="113.6" y="120.4" transform="rotate(-90 113.6 120.4)">43</text>
<text x="116.2" y="120.4" transform="rotate(-90 116.2 120.4)">42</text>
<text x="118.7" y="120.4" transform="rotate(-90 118.7 120.4)">41</text>
<text x="121.3" y="120.4" transform="rotate(-90 121.3 120.4)">40</text>
<text x="122.5" y="125.7" transform="rotate(-90 122.5 125.7)">ANT</text>
<text x="123.8" y="120.4" transform="rotate(-90 123.8 120.4)">39</text>
<text x="126.3" y="120.4" transform="rotate(-90 126.3 120.4)">38</text>
<text x="128.9" y="120.4" transform="rotate(-90 128.9 120.4)">37</text>
<text x="131.4" y="120.4" transform="rotate(-90 131.4 120.4)">36</text>
<text x="132.7" y="124.5" transform="rotate(-90 132.7 124.5)">NC</text>
<text x="134" y="120.4" transform="rotate(-90 134 120.4)">35</text>
<text x="136.5" y="120.4" transform="rotate(-90 136.5 120.4)">34</text>
<text x="139" y="120.4" transform="rotate(-90 139 120.4)">33</text>
<text x="141.6" y="120.4" transform="rotate(-90 141.6 120.4)">32</text>
<text x="144.1" y="120.4" transform="rotate(-90 144.1 120.4)">31</text>
<text x="146.7" y="120.4" transform="rotate(-90 146.7 120.4)">30</text>
<text x="149.2" y="120.4" transform="rotate(-90 149.2 120.4)">29</text>
<text x="151.7" y="120.4" transform="rotate(-90 151.7 120.4)">28</text>
<text x="154.3" y="120.4" transform="rotate(-90 154.3 120.4)">27</text>
<text x="156.8" y="120.4" transform="rotate(-90 156.8 120.4)">26</text>
<text x="159.4" y="120.4" transform="rotate(-90 159.4 120.4)">25</text>
<text x="161.9" y="120.4" transform="rotate(-90 161.9 120.4)">24</text>
<text x="164.4" y="120.4" transform="rotate(-90 164.4 120.4)">23</text>
<text x="167" y="120.4" transform="rotate(-90 167 120.4)">22</text>
<text x="169.5" y="120.4" transform="rotate(-90 169.5 120.4)">21</text>
<text x="172.1" y="120.4" transform="rotate(-90 172.1 120.4)">20</text>
<text x="174.6" y="120.4" transform="rotate(-90 174.6 120.4)">19</text>
<text x="177.1" y="120.4" transform="rotate(-90 177.1 120.4)">18</text>
<text x="179.7" y="120.4" transform="rotate(-90 179.7 120.4)">17</text>
<text x="182.2" y="120.4" transform="rotate(-90 182.2 120.4)">16</text>
<text x="184.8" y="120.4" transform="rotate(-90 184.8 120.4)">15</text>
<text x="187.3" y="120.4" transform="rotate(-90 187.3 120.4)">14</text>
<text x="189.8" y="120.4" transform="rotate(-90 189.8 120.4)">13</text>
<text x="192.4" y="120.4" transform="rotate(-90 192.4 120.4)">12</text>
<text x="194.9" y="120.4" transform="rotate(-90 194.9 120.4)">11</text>
<text x="197.5" y="120.4" transform="rotate(-90 197.5 120.4)">10</text>
<text x="200" y="120.4" transform="rotate(-90 200 120.4)">9</text>
<text x="202.5" y="120.4" transform="rotate(-90 202.5 120.4)">8</text>
<text x="205.1" y="120.4" transform="rotate(-90 205.1 120.4)">7</text>
<text x="207.6" y="120.4" transform="rotate(-90 207.6 120.4)">6</text>
<text x="210.2" y="120.4" transform="rotate(-90 210.2 120.4)">5</text>
<text x="212.7" y="120.4" transform="rotate(-90 212.7 120.4)">4</text>
<text x="215.2" y="120.4" transform="rotate(-90 215.2 120.4)">3</text>
<text x="217.8" y="120.4" transform="rotate(-90 217.8 120.4)">2</text>
<text x="220.3" y="120.4" transform="rotate(-90 220.3 120.4)">1</text>
<text x="112.4" y="126.2" transform="rotate(-90 112.4 126.2)">GND</text>
<text x="114.9" y="126.2" transform="rotate(-90 114.9 126.2)">GND</text>
<text x="117.5" y="127" transform="rotate(-90 117.5 127)">VBAT</text>
<text x="120" y="126.2" transform="rotate(-90 120 126.2)">GND</text>
<text x="125.1" y="126.2" transform="rotate(-90 125.1 126.2)">GND</text>
<text x="127.6" y="126.2" transform="rotate(-90 127.6 126.2)">GND</text>
<text x="130.2" y="126.2" transform="rotate(-90 130.2 126.2)">GND</text>
<text x="135.2" y="126.2" transform="rotate(-90 135.2 126.2)">GND</text>
<text x="147.9" y="130.6" transform="rotate(-90 147.9 130.6)">PCMOUT</text>
<text x="150.5" y="130.3" transform="rotate(-90 150.5 130.3)">PCMCLK</text>
<text x="153" y="127.9" transform="rotate(-90 153 127.9)">GPIO3</text>
<text x="155.6" y="127.9" transform="rotate(-90 155.6 127.9)">GPIO2</text>
<text x="158.1" y="126.6" transform="rotate(-90 158.1 126.6)">PWM</text>
<text x="160.6" y="127" transform="rotate(-90 160.6 127)">COL1</text>
<text x="163.2" y="127" transform="rotate(-90 163.2 127)">COL4</text>
<text x="165.7" y="127.8" transform="rotate(-90 165.7 127.8)">ROW3</text>
<text x="168.3" y="127" transform="rotate(-90 168.3 127)">COL2</text>
<text x="170.8" y="127" transform="rotate(-90 170.8 127)">COL3</text>
<text x="173.3" y="127" transform="rotate(-90 173.3 127)">COL0</text>
<text x="175.9" y="130.3" transform="rotate(-90 175.9 130.3)">USB_DM</text>
<text x="178.4" y="127" transform="rotate(-90 178.4 127)">VEXT</text>
<text x="183.5" y="126.6" transform="rotate(-90 183.5 126.6)">VSIM</text>
<text x="186" y="130.6" transform="rotate(-90 186 130.6)">SIM_RST</text>
<text x="191.1" y="128.4" transform="rotate(-90 191.1 128.4)">SPK1N</text>
<text x="193.7" y="128" transform="rotate(-90 193.7 128)">MIC1N</text>
<text x="196.2" y="128.4" transform="rotate(-90 196.2 128.4)">SPK2N</text>
<text x="198.7" y="128" transform="rotate(-90 198.7 128)">MIC2N</text>
<text x="201.3" y="127.9" transform="rotate(-90 201.3 127.9)">MIC2P</text>
<text x="203.8" y="126.2" transform="rotate(-90 203.8 126.2)">GND</text>
<text x="206.4" y="127.2" transform="rotate(-90 206.4 127.2)">VBUS</text>
<text x="208.9" y="126.2" transform="rotate(-90 208.9 126.2)">GND</text>
<text x="211.4" y="131.6" transform="rotate(-90 211.4 131.6)">BPI_BUS1</text>
<text x="214" y="129.8" transform="rotate(-90 214 129.8)">STATUS</text>
<text x="216.5" y="127.9" transform="rotate(-90 216.5 127.9)">GPIO1</text>
<text x="219.1" y="126.2" transform="rotate(-90 219.1 126.2)">GND</text>
<text x="221.6" y="127" transform="rotate(-90 221.6 127)">VBAT</text>
<text x="234.7" y="131.6">1</text>
<text x="251.3" y="131.6">8</text>
<text x="137.8" y="132.6" transform="rotate(-90 137.8 132.6)">UART_CTS</text>
<text x="140.3" y="132.6" transform="rotate(-90 140.3 132.6)">UART_RTS</text>
<text x="142.9" y="132.6" transform="rotate(-90 142.9 132.6)">UART_TXD</text>
<text x="145.4" y="132.9" transform="rotate(-90 145.4 132.9)">UART_RXD</text>
<text x="181" y="132.5" transform="rotate(-90 181 132.5)">FM_ANT_P</text>
<text x="188.6" y="132" transform="rotate(-90 188.6 132)">SIM_DATA</text>
<text x="234.7" y="134.1">2</text>
<text x="234.7" y="136.6">3</text>
<text x="236.9" y="132.8">IN+</text>
<text x="236.9" y="135.4">IN+</text>
<text x="236.9" y="137.9">IN-</text>
<text x="244.6" y="135.4">OUT+</text>
<text x="244.6" y="132.8">OUT+</text>
<text x="245.1" y="137.9">OUT-</text>
<text x="251.3" y="136.6">6</text>
<text x="251.3" y="134.1">7</text>
<text x="234.7" y="139.2">4</text>
<text x="236.9" y="140.4">IN-</text>
<text x="245.1" y="140.4">OUT-</text>
<text x="251.3" y="139.2">5</text>
<text x="111.1" y="153.5" transform="rotate(-90 111.1 153.5)">45</text>
<text x="112.4" y="150.1" transform="rotate(-90 112.4 150.1)">GND</text>
<text x="113.6" y="153.5" transform="rotate(-90 113.6 153.5)">46</text>
<text x="114.9" y="150.1" transform="rotate(-90 114.9 150.1)">ISINK1</text>
<text x="116.2" y="153.5" transform="rotate(-90 116.2 153.5)">47</text>
<text x="117.5" y="150.1" transform="rotate(-90 117.5 150.1)">ISINK0</text>
<text x="118.7" y="153.5" transform="rotate(-90 118.7 153.5)">48</text>
<text x="120" y="150.1" transform="rotate(-90 120 150.1)">PWRKEY</text>
<text x="121.3" y="153.5" transform="rotate(-90 121.3 153.5)">49</text>
<text x="122.5" y="150.1" transform="rotate(-90 122.5 150.1)">RESET</text>
<text x="123.8" y="153.5" transform="rotate(-90 123.8 153.5)">50</text>
<text x="125.1" y="150.1" transform="rotate(-90 125.1 150.1)">ADC</text>
<text x="126.3" y="153.5" transform="rotate(-90 126.3 153.5)">51</text>
<text x="127.6" y="150.1" transform="rotate(-90 127.6 150.1)">SPK2P8惟</text>
<text x="128.9" y="153.5" transform="rotate(-90 128.9 153.5)">52</text>
<text x="130.2" y="150.1" transform="rotate(-90 130.2 150.1)">MIC1P</text>
<text x="131.4" y="153.5" transform="rotate(-90 131.4 153.5)">53</text>
<text x="132.7" y="150.1" transform="rotate(-90 132.7 150.1)">SPK1P</text>
<text x="134" y="153.5" transform="rotate(-90 134 153.5)">54</text>
<text x="135.2" y="150.1" transform="rotate(-90 135.2 150.1)">SIMPRE</text>
<text x="136.5" y="153.5" transform="rotate(-90 136.5 153.5)">55</text>
<text x="137.8" y="150.1" transform="rotate(-90 137.8 150.1)">SIM_CLK</text>
<text x="139" y="153.5" transform="rotate(-90 139 153.5)">56</text>
<text x="140.3" y="150.1" transform="rotate(-90 140.3 150.1)">VRTC</text>
<text x="141.6" y="153.5" transform="rotate(-90 141.6 153.5)">57</text>
<text x="142.9" y="150.1" transform="rotate(-90 142.9 150.1)">FM_ANT_N</text>
<text x="144.1" y="153.5" transform="rotate(-90 144.1 153.5)">58</text>
<text x="145.4" y="150.1" transform="rotate(-90 145.4 150.1)">GND</text>
<text x="146.7" y="153.5" transform="rotate(-90 146.7 153.5)">59</text>
<text x="147.9" y="150.1" transform="rotate(-90 147.9 150.1)">USB_DP</text>
<text x="149.2" y="153.5" transform="rotate(-90 149.2 153.5)">60</text>
<text x="150.5" y="150.1" transform="rotate(-90 150.5 150.1)">ROW1</text>
<text x="151.7" y="153.5" transform="rotate(-90 151.7 153.5)">61</text>
<text x="153" y="150.1" transform="rotate(-90 153 150.1)">ROW2</text>
<text x="154.3" y="153.5" transform="rotate(-90 154.3 153.5)">62</text>
<text x="155.6" y="150.1" transform="rotate(-90 155.6 150.1)">ROW0</text>
<text x="156.8" y="153.5" transform="rotate(-90 156.8 153.5)">63</text>
<text x="158.1" y="150.1" transform="rotate(-90 158.1 150.1)">ROW4</text>
<text x="159.4" y="153.5" transform="rotate(-90 159.4 153.5)">64</text>
<text x="160.6" y="150.1" transform="rotate(-90 160.6 150.1)">NETLIGHT</text>
<text x="161.9" y="153.5" transform="rotate(-90 161.9 153.5)">65</text>
<text x="163.2" y="150.1" transform="rotate(-90 163.2 150.1)">PCMSYNC</text>
<text x="164.4" y="153.5" transform="rotate(-90 164.4 153.5)">66</text>
<text x="165.7" y="150.1" transform="rotate(-90 165.7 150.1)">PCMIN</text>
<text x="167" y="153.5" transform="rotate(-90 167 153.5)">67</text>
<text x="168.3" y="150.1" transform="rotate(-90 168.3 150.1)">GND</text>
<text x="169.5" y="153.5" transform="rotate(-90 169.5 153.5)">68</text>
<text x="170.8" y="150.1" transform="rotate(-90 170.8 150.1)">UART_RI</text>
<text x="172.1" y="153.5" transform="rotate(-90 172.1 153.5)">69</text>
<text x="173.3" y="150.1" transform="rotate(-90 173.3 150.1)">UART_DTR</text>
<text x="174.6" y="153.5" transform="rotate(-90 174.6 153.5)">70</text>
<text x="175.9" y="150.1" transform="rotate(-90 175.9 150.1)">UART_DCD</text>
<text x="177.1" y="153.5" transform="rotate(-90 177.1 153.5)">71</text>
<text x="178.4" y="150.1" transform="rotate(-90 178.4 150.1)">GND</text>
<text x="179.7" y="153.5" transform="rotate(-90 179.7 153.5)">72</text>
<text x="181" y="150.1" transform="rotate(-90 181 150.1)">GND</text>
<text x="182.2" y="153.5" transform="rotate(-90 182.2 153.5)">73</text>
<text x="183.5" y="150.1" transform="rotate(-90 183.5 150.1)">GND</text>
<text x="184.8" y="153.5" transform="rotate(-90 184.8 153.5)">74</text>
<text x="186" y="150.1" transform="rotate(-90 186 150.1)">SCL</text>
<text x="187.3" y="153.5" transform="rotate(-90 187.3 153.5)">75</text>
<text x="188.6" y="150.1" transform="rotate(-90 188.6 150.1)">SDA</text>
<text x="189.8" y="153.5" transform="rotate(-90 189.8 153.5)">76</text>
<text x="191.1" y="150.1" transform="rotate(-90 191.1 150.1)">GND</text>
<text x="192.4" y="153.5" transform="rotate(-90 192.4 153.5)">77</text>
<text x="193.7" y="150.1" transform="rotate(-90 193.7 150.1)">GND</text>
<text x="194.9" y="153.5" transform="rotate(-90 194.9 153.5)">78</text>
<text x="196.2" y="150.1" transform="rotate(-90 196.2 150.1)">GND</text>
<text x="197.5" y="153.5" transform="rotate(-90 197.5 153.5)">79</text>
<text x="198.7" y="150.1" transform="rotate(-90 198.7 150.1)">GND</text>
<text x="200" y="153.5" transform="rotate(-90 200 153.5)">80</text>
<text x="201.3" y="150.1" transform="rotate(-90 201.3 150.1)">GND</text>
<text x="202.5" y="153.5" transform="rotate(-90 202.5 153.5)">81</text>
<text x="203.8" y="150.1" transform="rotate(-90 203.8 150.1)">GND</text>
<text x="205.1" y="153.5" transform="rotate(-90 205.1 153.5)">82</text>
<text x="206.4" y="150.1" transform="rotate(-90 206.4 150.1)">GND</text>
<text x="207.6" y="153.5" transform="rotate(-90 207.6 153.5)">83</text>
<text x="208.9" y="150.1" transform="rotate(-90 208.9 150.1)">GND</text>
<text x="210.2" y="153.5" transform="rotate(-90 210.2 153.5)">84</text>
<text x="211.4" y="150.1" transform="rotate(-90 211.4 150.1)">GND</text>
<text x="212.7" y="153.5" transform="rotate(-90 212.7 153.5)">85</text>
<text x="214" y="150.1" transform="rotate(-90 214 150.1)">GND</text>
<text x="215.2" y="153.5" transform="rotate(-90 215.2 153.5)">86</text>
<text x="216.5" y="150.1" transform="rotate(-90 216.5 150.1)">GND</text>
<text x="217.8" y="153.5" transform="rotate(-90 217.8 153.5)">87</text>
<text x="219.1" y="150.1" transform="rotate(-90 219.1 150.1)">GND</text>
<text x="220.3" y="153.5" transform="rotate(-90 220.3 153.5)">88</text>
<text x="221.6" y="150.1" transform="rotate(-90 221.6 150.1)">GND</text>
</g>
</svg>
